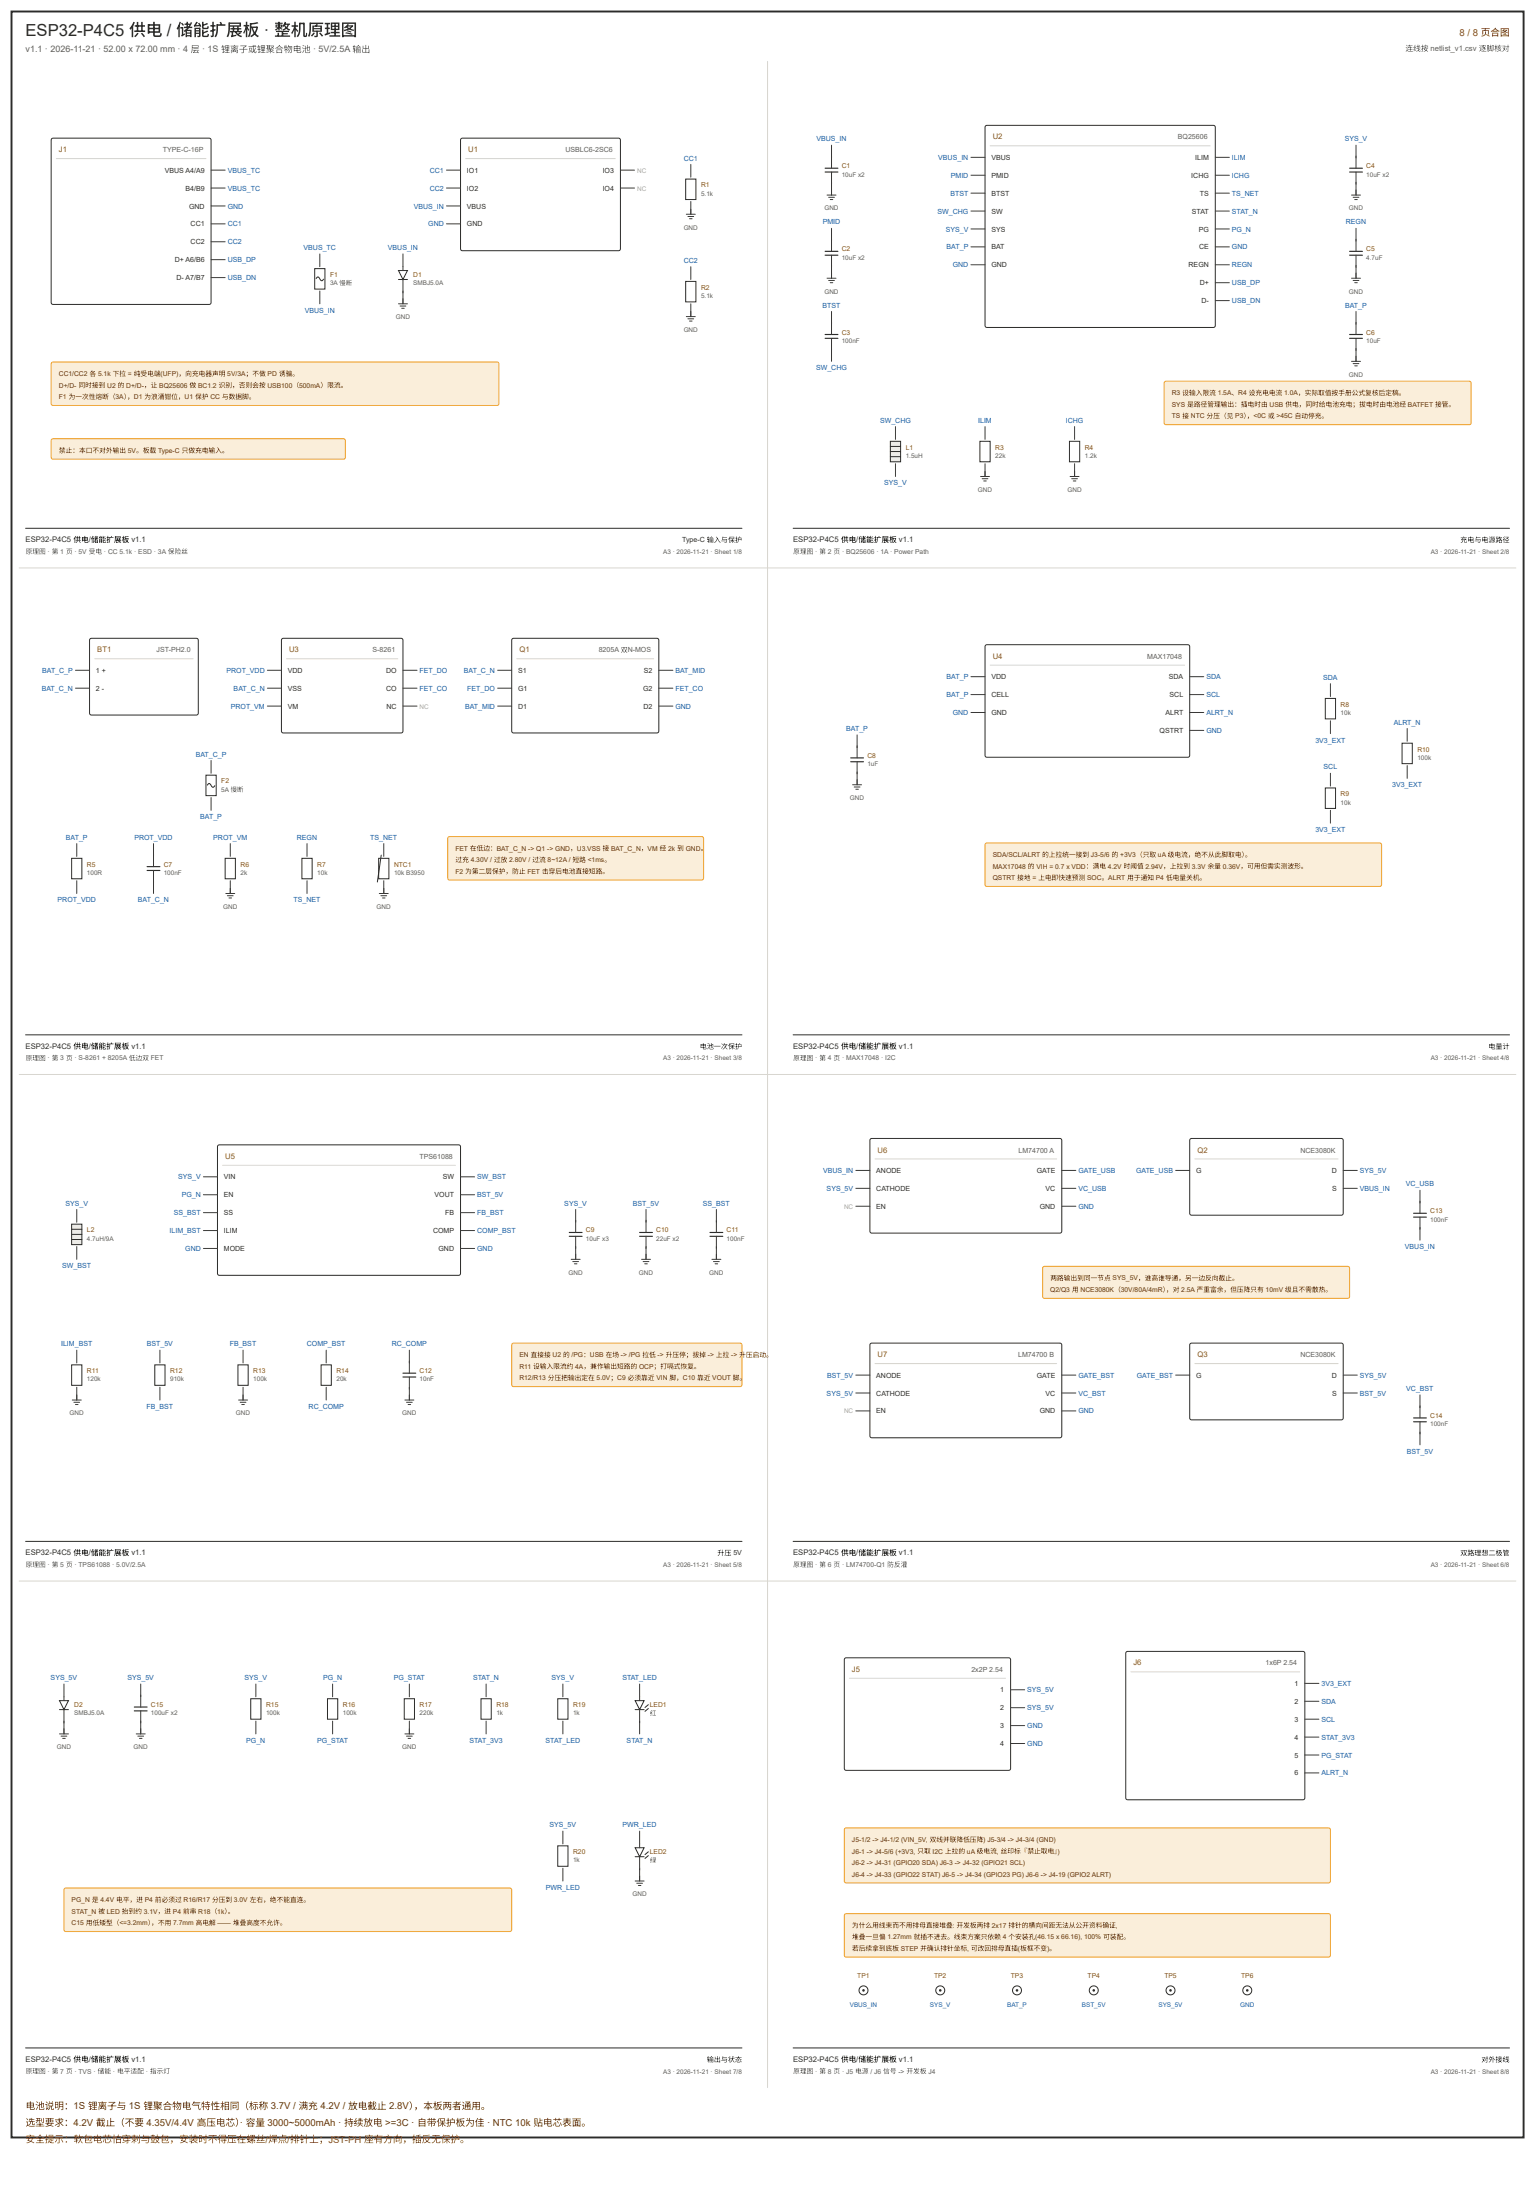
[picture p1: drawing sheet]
<svg xmlns="http://www.w3.org/2000/svg" width="600mm" height="860mm" viewBox="0 0 600 860" stroke-linecap="round" stroke-linejoin="round" font-family="sans-serif">
<path d="M4.5 4.5h591.1v831.1h-591.1z" fill="none" stroke="#2c2c2a" stroke-width=".75" stroke-linecap="butt"/>
<path d="M300 24v792.1M7.5 222h585.1M7.5 420.1h585.1M7.5 618.1h585.1" fill="none" stroke="#d8d6ce" stroke-width=".39"/>
<path d="M20.2 54.2l.6-.2h61l.5 .2 .2 .6v63.5l-.2 .5-.5 .2h-61l-.6-.2-.2-.5v-63.5z" fill="#fff"/>
<path d="M20.2 54.2l.6-.2h61l.5 .2 .2 .6v63.5l-.2 .5-.5 .2h-61l-.6-.2-.2-.5v-63.5z" fill="none" stroke="#2c2c2a" stroke-width=".39"/>
<path d="M22 62h58.5" fill="none" stroke="#d8d6ce" stroke-width=".39"/>
<path d="M82.5 66.5h5.5M82.5 73.5h5.5M82.5 80.5h5.5M82.5 87.5h5.5M82.5 94.5h5.5M125 99.3v5M82.5 101.5h5.5M82.5 108.5h5.5M125 113.8v5" fill="none" stroke="#3a3a3a" stroke-width=".39"/>
<path d="M123 105h4v8h-4z" fill="#fff"/>
<path d="M123 105h4v8h-4zM123.5 109l.6-.7 .6 .2 .9 1.2 .9-.7" fill="none" stroke="#2c2c2a" stroke-width=".39"/>
<path d="M157.5 99.3v5M157.5 113.8v5" fill="none" stroke="#3a3a3a" stroke-width=".39"/>
<path d="M155.8 105.8h3.5l-1.8 3.5z" fill="#fff"/>
<path d="M155.8 105.8h3.5l-1.8 3.5z" fill="none" stroke="#2c2c2a" stroke-width=".39"/>
<path d="M155.8 109.3h3.5" fill="none" stroke="#2c2c2a" stroke-width=".4"/>
<path d="M155.8 118.8h3.5M156.4 119.6h2.2M157.5 104.3v1.5M157.5 109.3v5.2M157.5 116.8v2M157 120.5h1" fill="none" stroke="#3a3a3a" stroke-width=".39"/>
<path d="M180.2 54.2l.6-.2 61.4 .1 .3 .7-.1 42.9-.6 .3-61.4-.1-.4-.6v-42.5z" fill="#fff"/>
<path d="M180.2 54.2l.6-.2 61.4 .1 .3 .7-.1 42.9-.6 .3-61.4-.1-.4-.6v-42.5z" fill="none" stroke="#2c2c2a" stroke-width=".39"/>
<path d="M182 62h58.5" fill="none" stroke="#d8d6ce" stroke-width=".39"/>
<path d="M174.5 66.5h5.5M174.5 73.5h5.5M242.5 66.5h5.5M242.5 73.5h5.5M270 64.3v5M270 78.8v5M174.5 80.5h5.5M174.5 87.5h5.5" fill="none" stroke="#3a3a3a" stroke-width=".39"/>
<path d="M268 70h4v8h-4z" fill="#fff"/>
<path d="M268 70h4v8h-4z" fill="none" stroke="#2c2c2a" stroke-width=".39"/>
<path d="M268.3 83.8h3.5M268.9 84.6h2.3M269.5 85.5h1M270 81.8v2M270 104.3v5M270 118.8v5" fill="none" stroke="#3a3a3a" stroke-width=".39"/>
<path d="M268 110h4v8h-4z" fill="#fff"/>
<path d="M268 110h4v8h-4z" fill="none" stroke="#2c2c2a" stroke-width=".39"/>
<path d="M268.3 123.8h3.5M268.9 124.6h2.3M269.5 125.5h1M270 121.8v2" fill="none" stroke="#3a3a3a" stroke-width=".39"/>
<path d="M20.2 141.7l.6-.2h173.5l.5 .2 .2 .6v15.5l-.2 .5-.5 .2h-173.5l-.6-.2-.2-.5v-15.5z" fill="#faeeda"/>
<path d="M20.2 141.7l.6-.2h173.5l.5 .2 .2 .6v15.5l-.2 .5-.5 .2h-173.5l-.6-.2-.2-.5v-15.5z" fill="none" stroke="#ef9f27" stroke-width=".39"/>
<path d="M20.2 171.7l.6-.2h113.5l.7 .6v6.7l-.2 .5-.5 .2h-113.5l-.6-.2-.2-.5v-6.5z" fill="#faeeda"/>
<path d="M20.2 171.7l.6-.2h113.5l.7 .6v6.7l-.2 .5-.5 .2h-113.5l-.6-.2-.2-.5v-6.5z" fill="none" stroke="#ef9f27" stroke-width=".39"/>
<path d="M10 206.5h280" fill="none" stroke="#2c2c2a" stroke-width=".39"/>
<path d="M385.3 49.2l.5-.2h88.5l.5 .2 .3 .6v77.5l-.3 .5-.5 .2h-88.5l-.5-.2-.3-.5v-77.5z" fill="#fff"/>
<path d="M385.3 49.2l.5-.2h88.5l.5 .2 .3 .6v77.5l-.3 .5-.5 .2h-88.5l-.5-.2-.3-.5v-77.5z" fill="none" stroke="#2c2c2a" stroke-width=".39"/>
<path d="M387 57h86.1" fill="none" stroke="#d8d6ce" stroke-width=".39"/>
<g fill="none" stroke="#3a3a3a" stroke-width=".39">
<path d="M325 56.8v9M530.1 56.8v9M323.3 76.3h3.5M323.9 77.1h2.3M324.5 78h1M325 67.3v9M379.5 61.5h5.5M379.5 68.5h5.5M379.5 75.5h5.5M475.1 61.5h5.5M475.1 68.5h5.5M475.1 75.5h5.5"/>
<path d="M528.3 76.3h3.5M528.9 77.1h2.3M529.6 78h1M530.1 67.3v9M325 89.3v9M325 99.8v9M379.5 82.5h5.5M379.5 89.5h5.5M379.5 96.5h5.5M475.1 82.5h5.5M475.1 89.5h5.5M475.1 96.5h5.5"/>
<path d="M530.1 89.3v9M530.1 99.8v9M323.3 108.8h3.5M323.9 109.6h2.3M324.5 110.5h1M379.5 103.5h5.5M475.1 103.5h5.5M475.1 110.5h5.5M475.1 117.5h5.5M528.3 108.8h3.5M528.9 109.6h2.3M529.6 110.5h1"/>
<path d="M325 121.8v9M325 132.3v9M530.1 121.8v9M530.1 132.3v9M528.3 141.3h3.5M528.9 142.1h2.3M529.6 143h1M350 166.8v5M350 181.3v5"/>
</g>
<path d="M322.5 65.8h5M322.5 67.3h5M527.6 65.8h5M527.6 67.3h5M322.5 98.3h5M322.5 99.8h5M527.6 98.3h5M527.6 99.8h5M322.5 130.8h5M322.5 132.3h5M527.6 130.8h5M527.6 132.3h5" fill="none" stroke="#2c2c2a" stroke-width=".45"/>
<path d="M348 172.5h4v8h-4z" fill="#f1efe8"/>
<path d="M348 172.5h4v8h-4zM348 174.5h4M348 176.5h4M348 178.5h4" fill="none" stroke="#2c2c2a" stroke-width=".39"/>
<path d="M385 166.8v5M385 181.3v5" fill="none" stroke="#3a3a3a" stroke-width=".39"/>
<path d="M383 172.5h4v8h-4z" fill="#fff"/>
<path d="M383 172.5h4v8h-4z" fill="none" stroke="#2c2c2a" stroke-width=".39"/>
<path d="M420.1 166.8v5M383.3 186.3h3.5M383.9 187.1h2.3M384.5 188h1M385 184.3v2M420.1 181.3v5" fill="none" stroke="#3a3a3a" stroke-width=".39"/>
<path d="M418.1 172.5h4v8h-4z" fill="#fff"/>
<path d="M418.1 172.5h4v8h-4z" fill="none" stroke="#2c2c2a" stroke-width=".39"/>
<path d="M418.3 186.3h3.5M418.9 187.1h2.3M419.6 188h1M420.1 184.3v2" fill="none" stroke="#3a3a3a" stroke-width=".39"/>
<path d="M455.3 149.2l.5-.2h118.7l.6 .8v15.6l-.8 .6h-118.6l-.6-.7v-15.5z" fill="#faeeda"/>
<path d="M455.3 149.2l.5-.2h118.7l.6 .8v15.6l-.8 .6h-118.6l-.6-.7v-15.5z" fill="none" stroke="#ef9f27" stroke-width=".39"/>
<path d="M310 206.5h280.1" fill="none" stroke="#2c2c2a" stroke-width=".39"/>
<path d="M35.2 249.8l.6-.3 41.4 .2 .3 .6-.1 28.9-.6 .3-41.5-.1-.3-.6v-28.5z" fill="#fff"/>
<path d="M35.2 249.8l.6-.3 41.4 .2 .3 .6-.1 28.9-.6 .3-41.5-.1-.3-.6v-28.5z" fill="none" stroke="#2c2c2a" stroke-width=".39"/>
<path d="M37 257.5h38.5" fill="none" stroke="#d8d6ce" stroke-width=".39"/>
<path d="M29.5 262h5.5M29.5 269h5.5M82.5 297.3v5M82.5 311.8v5" fill="none" stroke="#3a3a3a" stroke-width=".39"/>
<path d="M80.5 303h4v8h-4z" fill="#fff"/>
<path d="M80.5 303h4v8h-4zM81 307l.9-.7 .9 1.2 .6 .3 .6-.8" fill="none" stroke="#2c2c2a" stroke-width=".39"/>
<path d="M110.2 249.8l.6-.3 46.4 .2 .3 .6-.1 35.9-.6 .3-46.5-.1-.3-.6v-35.5z" fill="#fff"/>
<path d="M110.2 249.8l.6-.3 46.4 .2 .3 .6-.1 35.9-.6 .3-46.5-.1-.3-.6v-35.5z" fill="none" stroke="#2c2c2a" stroke-width=".39"/>
<path d="M112 257.5h43.5" fill="none" stroke="#d8d6ce" stroke-width=".39"/>
<path d="M104.5 262h5.5M104.5 269h5.5M104.5 276h5.5M157.5 262h5.5M157.5 269h5.5M157.5 276h5.5" fill="none" stroke="#3a3a3a" stroke-width=".39"/>
<path d="M200.2 249.8l.6-.3 56.4 .2 .3 .6-.1 35.9-.6 .3-56.4-.1-.4-.6v-35.5z" fill="#fff"/>
<path d="M200.2 249.8l.6-.3 56.4 .2 .3 .6-.1 35.9-.6 .3-56.4-.1-.4-.6v-35.5z" fill="none" stroke="#2c2c2a" stroke-width=".39"/>
<path d="M202 257.5h53.5" fill="none" stroke="#d8d6ce" stroke-width=".39"/>
<path d="M194.5 262h5.5M194.5 269h5.5M194.5 276h5.5M257.5 262h5.5M257.5 269h5.5M257.5 276h5.5M30 329.8v5M30 344.3v5" fill="none" stroke="#3a3a3a" stroke-width=".39"/>
<path d="M28 335.5h4v8h-4z" fill="#fff"/>
<path d="M28 335.5h4v8h-4z" fill="none" stroke="#2c2c2a" stroke-width=".39"/>
<path d="M60 329.8v9M90 329.8v5M60 340.3v9M90 344.3v5" fill="none" stroke="#3a3a3a" stroke-width=".39"/>
<path d="M57.5 338.8h5M57.5 340.3h5" fill="none" stroke="#2c2c2a" stroke-width=".45"/>
<path d="M88 335.5h4v8h-4z" fill="#fff"/>
<path d="M88 335.5h4v8h-4z" fill="none" stroke="#2c2c2a" stroke-width=".39"/>
<path d="M120 329.8v5M88.3 349.3h3.5M88.9 350.2h2.2M89.5 351h1M90 347.3v2M120 344.3v5" fill="none" stroke="#3a3a3a" stroke-width=".39"/>
<path d="M118 335.5h4v8h-4z" fill="#fff"/>
<path d="M118 335.5h4v8h-4z" fill="none" stroke="#2c2c2a" stroke-width=".39"/>
<path d="M150 329.8v5M150 344.3v5" fill="none" stroke="#3a3a3a" stroke-width=".39"/>
<path d="M148 335.5h4v8h-4z" fill="#fff"/>
<path d="M148 335.5h4v8h-4zM149 334.3l-1.5 10.5" fill="none" stroke="#2c2c2a" stroke-width=".39"/>
<path d="M148.3 349.3h3.5M148.9 350.2h2.2M149.5 351h1M150 347.3v2" fill="none" stroke="#3a3a3a" stroke-width=".39"/>
<path d="M175.2 327.3l.6-.3 98.6 .1 .6 .7v15.6l-.7 .6h-98.7l-.6-.7v-15.5z" fill="#faeeda"/>
<path d="M175.2 327.3l.6-.3 98.6 .1 .6 .7v15.6l-.7 .6h-98.7l-.6-.7v-15.5z" fill="none" stroke="#ef9f27" stroke-width=".39"/>
<path d="M10 404.6h280" fill="none" stroke="#2c2c2a" stroke-width=".39"/>
<path d="M385.3 252.3l.5-.3 78.9 .2 .4 .6-.2 42.9-.6 .3-78.9-.1-.4-.6v-42.5z" fill="#fff"/>
<path d="M385.3 252.3l.5-.3 78.9 .2 .4 .6-.2 42.9-.6 .3-78.9-.1-.4-.6v-42.5z" fill="none" stroke="#2c2c2a" stroke-width=".39"/>
<path d="M387 260h76.1" fill="none" stroke="#d8d6ce" stroke-width=".39"/>
<g fill="none" stroke="#3a3a3a" stroke-width=".39">
<path d="M379.5 264.5h5.5M379.5 271.5h5.5M379.5 278.5h5.5M465.1 264.5h5.5M465.1 271.5h5.5M465.1 278.5h5.5M520.1 267.3v5M335 287.3v9M335 297.8v9M465.1 285.5h5.5M520.1 281.8v5M333.3 306.8h3.5"/>
<path d="M333.9 307.7h2.3M334.5 308.5h1"/>
</g>
<path d="M332.5 296.3h5M332.5 297.8h5" fill="none" stroke="#2c2c2a" stroke-width=".45"/>
<path d="M518.1 273h4v8h-4z" fill="#fff"/>
<path d="M518.1 273h4v8h-4z" fill="none" stroke="#2c2c2a" stroke-width=".39"/>
<path d="M520.1 302.3v5M520.1 316.8v5" fill="none" stroke="#3a3a3a" stroke-width=".39"/>
<path d="M518.1 308h4v8h-4z" fill="#fff"/>
<path d="M518.1 308h4v8h-4z" fill="none" stroke="#2c2c2a" stroke-width=".39"/>
<path d="M550.1 284.8v5M550.1 299.3v5" fill="none" stroke="#3a3a3a" stroke-width=".39"/>
<path d="M548.1 290.5h4v8h-4z" fill="#fff"/>
<path d="M548.1 290.5h4v8h-4z" fill="none" stroke="#2c2c2a" stroke-width=".39"/>
<path d="M385.3 329.8l.5-.3 153.7 .1 .6 .7v15.6l-.8 .6h-153.6l-.7-.7v-15.5z" fill="#faeeda"/>
<path d="M385.3 329.8l.5-.3 153.7 .1 .6 .7v15.6l-.8 .6h-153.6l-.7-.7v-15.5z" fill="none" stroke="#ef9f27" stroke-width=".39"/>
<path d="M310 404.6h280.1" fill="none" stroke="#2c2c2a" stroke-width=".39"/>
<path d="M85.2 447.8l.6-.2h93.8l.4 .7v49.8l-.7 .5-93.8-.1-.5-.7v-49.5z" fill="#fff"/>
<path d="M85.2 447.8l.6-.2h93.8l.4 .7v49.8l-.7 .5-93.8-.1-.5-.7v-49.5z" fill="none" stroke="#2c2c2a" stroke-width=".39"/>
<path d="M87 455.6h91" fill="none" stroke="#d8d6ce" stroke-width=".39"/>
<path d="M30 472.8v5M79.5 460.1h5.5M79.5 467.1h5.5M79.5 474.1h5.5M180 460.1h5.5M180 467.1h5.5M180 474.1h5.5M30 487.3v5M79.5 481.1h5.5M79.5 488.1h5.5M180 481.1h5.5M180 488.1h5.5" fill="none" stroke="#3a3a3a" stroke-width=".39"/>
<path d="M28 478.6h4v8h-4z" fill="#f1efe8"/>
<path d="M28 478.6h4v8h-4zM28 480.6h4M28 482.6h4M28 484.6h4" fill="none" stroke="#2c2c2a" stroke-width=".39"/>
<g fill="none" stroke="#3a3a3a" stroke-width=".39">
<path d="M225 472.8v9M252.5 472.8v9M280 472.8v9M223.3 492.3h3.5M223.9 493.2h2.3M224.5 494.1h1M225 483.3v9M250.8 492.3h3.5M251.4 493.2h2.3M252 494.1h1M252.5 483.3v9M278.3 492.3h3.5"/>
<path d="M278.9 493.2h2.3M279.5 494.1h1M280 483.3v9M30 527.8v5M30 542.3v5"/>
</g>
<path d="M222.5 481.8h5M222.5 483.3h5M250 481.8h5M250 483.3h5M277.5 481.8h5M277.5 483.3h5" fill="none" stroke="#2c2c2a" stroke-width=".45"/>
<path d="M28 533.6h4v8h-4z" fill="#fff"/>
<path d="M28 533.6h4v8h-4z" fill="none" stroke="#2c2c2a" stroke-width=".39"/>
<path d="M62.5 527.8v5M28.3 547.3h3.5M28.9 548.2h2.2M29.5 549.1h1M30 545.3v2M62.5 542.3v5" fill="none" stroke="#3a3a3a" stroke-width=".39"/>
<path d="M60.5 533.6h4v8h-4z" fill="#fff"/>
<path d="M60.5 533.6h4v8h-4z" fill="none" stroke="#2c2c2a" stroke-width=".39"/>
<path d="M95 527.8v5M95 542.3v5" fill="none" stroke="#3a3a3a" stroke-width=".39"/>
<path d="M93 533.6h4v8h-4z" fill="#fff"/>
<path d="M93 533.6h4v8h-4z" fill="none" stroke="#2c2c2a" stroke-width=".39"/>
<path d="M127.5 527.8v5M93.3 547.3h3.5M93.9 548.2h2.2M94.5 549.1h1M95 545.3v2M127.5 542.3v5" fill="none" stroke="#3a3a3a" stroke-width=".39"/>
<path d="M125.5 533.6h4v8h-4z" fill="#fff"/>
<path d="M125.5 533.6h4v8h-4z" fill="none" stroke="#2c2c2a" stroke-width=".39"/>
<path d="M160 527.8v9M160 538.3v9M158.3 547.3h3.5M158.9 548.2h2.2M159.5 549.1h1" fill="none" stroke="#3a3a3a" stroke-width=".39"/>
<path d="M157.5 536.8h5M157.5 538.3h5" fill="none" stroke="#2c2c2a" stroke-width=".45"/>
<path d="M200.2 525.3l.6-.2h88.6l.6 .7v15.7l-.7 .6h-88.7l-.6-.8v-15.5z" fill="#faeeda"/>
<path d="M200.2 525.3l.6-.2h88.6l.6 .7v15.7l-.7 .6h-88.7l-.6-.8v-15.5z" fill="none" stroke="#ef9f27" stroke-width=".39"/>
<path d="M10 602.6h280" fill="none" stroke="#2c2c2a" stroke-width=".39"/>
<path d="M340.3 445.3l.5-.2h73.8l.5 .7-.1 35.8-.7 .5-73.8-.1-.5-.7v-35.5z" fill="#fff"/>
<path d="M340.3 445.3l.5-.2h73.8l.5 .7-.1 35.8-.7 .5-73.8-.1-.5-.7v-35.5z" fill="none" stroke="#2c2c2a" stroke-width=".39"/>
<path d="M342 453.1h71.1" fill="none" stroke="#d8d6ce" stroke-width=".39"/>
<path d="M334.5 457.6h5.5M415.1 457.6h5.5M334.5 464.6h5.5M334.5 471.6h5.5M415.1 464.6h5.5M415.1 471.6h5.5" fill="none" stroke="#3a3a3a" stroke-width=".39"/>
<path d="M465.3 445.3l.5-.2h58.8l.5 .7-.1 28.8-.7 .5-58.8-.1-.4-.7v-28.5z" fill="#fff"/>
<path d="M465.3 445.3l.5-.2h58.8l.5 .7-.1 28.8-.7 .5-58.8-.1-.4-.7v-28.5z" fill="none" stroke="#2c2c2a" stroke-width=".39"/>
<path d="M467.1 453.1h56" fill="none" stroke="#d8d6ce" stroke-width=".39"/>
<path d="M459.6 457.6h5.5M525.1 457.6h5.5M525.1 464.6h5.5M555.1 465.3v9M555.1 475.8v9" fill="none" stroke="#3a3a3a" stroke-width=".39"/>
<path d="M552.6 474.3h5M552.6 475.8h5" fill="none" stroke="#2c2c2a" stroke-width=".45"/>
<path d="M340.3 525.3l.5-.2h73.8l.5 .7-.1 35.8-.7 .5-73.8-.1-.5-.7v-35.5z" fill="#fff"/>
<path d="M340.3 525.3l.5-.2h73.8l.5 .7-.1 35.8-.7 .5-73.8-.1-.5-.7v-35.5z" fill="none" stroke="#2c2c2a" stroke-width=".39"/>
<path d="M342 533.1h71.1" fill="none" stroke="#d8d6ce" stroke-width=".39"/>
<path d="M334.5 537.6h5.5M415.1 537.6h5.5M334.5 544.6h5.5M334.5 551.6h5.5M415.1 544.6h5.5M415.1 551.6h5.5" fill="none" stroke="#3a3a3a" stroke-width=".39"/>
<path d="M465.3 525.3l.5-.2h58.8l.5 .7-.1 28.8-.7 .5-58.8-.1-.4-.7v-28.5z" fill="#fff"/>
<path d="M465.3 525.3l.5-.2h58.8l.5 .7-.1 28.8-.7 .5-58.8-.1-.4-.7v-28.5z" fill="none" stroke="#2c2c2a" stroke-width=".39"/>
<path d="M467.1 533.1h56" fill="none" stroke="#d8d6ce" stroke-width=".39"/>
<path d="M459.6 537.6h5.5M525.1 537.6h5.5M525.1 544.6h5.5M555.1 545.3v9M555.1 555.8v9" fill="none" stroke="#3a3a3a" stroke-width=".39"/>
<path d="M552.6 554.3h5M552.6 555.8h5" fill="none" stroke="#2c2c2a" stroke-width=".45"/>
<path d="M407.8 495.3l.5-.2h118.5l.5 .2 .3 .5v11l-.3 .5-.5 .3h-118.5l-.5-.3-.2-.5v-11z" fill="#faeeda"/>
<path d="M407.8 495.3l.5-.2h118.5l.5 .2 .3 .5v11l-.3 .5-.5 .3h-118.5l-.5-.3-.2-.5v-11z" fill="none" stroke="#ef9f27" stroke-width=".39"/>
<path d="M310 602.6h280.1" fill="none" stroke="#2c2c2a" stroke-width=".39"/>
<path d="M25 658.3v5M25 672.8v5" fill="none" stroke="#3a3a3a" stroke-width=".39"/>
<path d="M23.3 664.8h3.5l-1.8 3.5z" fill="#fff"/>
<path d="M23.3 664.8h3.5l-1.8 3.5z" fill="none" stroke="#2c2c2a" stroke-width=".39"/>
<path d="M23.3 668.3h3.5" fill="none" stroke="#2c2c2a" stroke-width=".4"/>
<g fill="none" stroke="#3a3a3a" stroke-width=".39">
<path d="M55 658.3v9M100 658.3v5M23.3 677.8h3.5M23.9 678.7h2.2M24.5 679.6h1M25 663.3v1.5M25 668.3v5.3M25 675.8v2M53.3 677.8h3.5M53.9 678.7h2.2M54.5 679.6h1M55 668.8v9"/>
<path d="M100 672.8v5"/>
</g>
<path d="M52.5 667.3h5M52.5 668.8h5" fill="none" stroke="#2c2c2a" stroke-width=".45"/>
<path d="M98 664.1h4v8h-4z" fill="#fff"/>
<path d="M98 664.1h4v8h-4z" fill="none" stroke="#2c2c2a" stroke-width=".39"/>
<path d="M130 658.3v5M130 672.8v5" fill="none" stroke="#3a3a3a" stroke-width=".39"/>
<path d="M128 664.1h4v8h-4z" fill="#fff"/>
<path d="M128 664.1h4v8h-4z" fill="none" stroke="#2c2c2a" stroke-width=".39"/>
<path d="M160 658.3v5M160 672.8v5" fill="none" stroke="#3a3a3a" stroke-width=".39"/>
<path d="M158 664.1h4v8h-4z" fill="#fff"/>
<path d="M158 664.1h4v8h-4z" fill="none" stroke="#2c2c2a" stroke-width=".39"/>
<path d="M190 658.3v5M158.3 677.8h3.5M158.9 678.7h2.2M159.5 679.6h1M160 675.8v2M190 672.8v5" fill="none" stroke="#3a3a3a" stroke-width=".39"/>
<path d="M188 664.1h4v8h-4z" fill="#fff"/>
<path d="M188 664.1h4v8h-4z" fill="none" stroke="#2c2c2a" stroke-width=".39"/>
<path d="M220 658.3v5M220 672.8v5" fill="none" stroke="#3a3a3a" stroke-width=".39"/>
<path d="M218 664.1h4v8h-4z" fill="#fff"/>
<path d="M218 664.1h4v8h-4z" fill="none" stroke="#2c2c2a" stroke-width=".39"/>
<path d="M250 658.3v5M250 672.8v5" fill="none" stroke="#3a3a3a" stroke-width=".39"/>
<path d="M248.3 664.8h3.5l-1.8 3.5z" fill="#fff"/>
<path d="M248.3 664.8h3.5l-1.8 3.5zM253.5 666.3l-1.5 1.3M253.5 667.8l-1.5 1.3" fill="none" stroke="#2c2c2a" stroke-width=".39"/>
<path d="M248.3 668.3h3.5" fill="none" stroke="#2c2c2a" stroke-width=".4"/>
<path d="M250 663.3v1.5M250 668.3v5.3M220 715.8v5M220 730.3v5" fill="none" stroke="#3a3a3a" stroke-width=".39"/>
<path d="M218 721.6h4v8h-4z" fill="#fff"/>
<path d="M218 721.6h4v8h-4z" fill="none" stroke="#2c2c2a" stroke-width=".39"/>
<path d="M250 715.8v5M250 730.3v5" fill="none" stroke="#3a3a3a" stroke-width=".39"/>
<path d="M248.3 722.3h3.5l-1.8 3.5z" fill="#fff"/>
<path d="M248.3 722.3h3.5l-1.8 3.5zM253.5 723.8l-1.5 1.3M253.5 725.3l-1.5 1.3" fill="none" stroke="#2c2c2a" stroke-width=".39"/>
<path d="M248.3 725.8h3.5" fill="none" stroke="#2c2c2a" stroke-width=".4"/>
<path d="M248.3 735.3h3.5M248.9 736.2h2.3M249.5 737.1h1M250 720.8v1.5M250 725.8v5.3M250 733.3v2" fill="none" stroke="#3a3a3a" stroke-width=".39"/>
<path d="M25.2 738.3l.6-.2h173.5l.5 .2 .2 .5v15.5l-.2 .6-.5 .2h-173.5l-.6-.2-.2-.6v-15.5z" fill="#faeeda"/>
<path d="M25.2 738.3l.6-.2h173.5l.5 .2 .2 .5v15.5l-.2 .6-.5 .2h-173.5l-.6-.2-.2-.6v-15.5z" fill="none" stroke="#ef9f27" stroke-width=".39"/>
<path d="M10 800.6h280" fill="none" stroke="#2c2c2a" stroke-width=".39"/>
<path d="M330.3 648.3l.5-.2 63.9 .1 .3 .6-.1 43-.6 .3-63.9-.1-.4-.7v-42.5z" fill="#fff"/>
<path d="M330.3 648.3l.5-.2 63.9 .1 .3 .6-.1 43-.6 .3-63.9-.1-.4-.7v-42.5z" fill="none" stroke="#2c2c2a" stroke-width=".39"/>
<path d="M332 656.1h61" fill="none" stroke="#d8d6ce" stroke-width=".39"/>
<path d="M395 660.6h5.6M395 667.6h5.6M395 674.6h5.6M395 681.6h5.6" fill="none" stroke="#3a3a3a" stroke-width=".39"/>
<path d="M440.3 645.8l.5-.2h68.5l.5 .2 .3 .5v56.5l-.3 .6-.5 .2h-68.5l-.5-.2-.2-.6v-56.5z" fill="#fff"/>
<path d="M440.3 645.8l.5-.2h68.5l.5 .2 .3 .5v56.5l-.3 .6-.5 .2h-68.5l-.5-.2-.2-.6v-56.5z" fill="none" stroke="#2c2c2a" stroke-width=".39"/>
<path d="M442.1 653.6h66" fill="none" stroke="#d8d6ce" stroke-width=".39"/>
<path d="M510.1 658.1h5.5M510.1 665.1h5.5M510.1 672.1h5.5M510.1 679.1h5.5M510.1 686.1h5.5M510.1 693.1h5.5" fill="none" stroke="#3a3a3a" stroke-width=".39"/>
<path d="M330.3 714.8l.5-.2h188.7l.6 .7v20.2l-.8 .6h-188.7l-.6-.8v-20z" fill="#faeeda"/>
<path d="M330.3 714.8l.5-.2h188.7l.6 .7v20.2l-.8 .6h-188.7l-.6-.8v-20z" fill="none" stroke="#ef9f27" stroke-width=".39"/>
<path d="M330.3 748.3l.5-.2h188.5l.5 .2 .3 .5v15.5l-.3 .6-.5 .2h-188.5l-.5-.2-.3-.6v-15.5z" fill="#faeeda"/>
<path d="M330.3 748.3l.5-.2h188.5l.5 .2 .3 .5v15.5l-.3 .6-.5 .2h-188.5l-.5-.2-.3-.6v-15.5z" fill="none" stroke="#ef9f27" stroke-width=".39"/>
<circle cx="337.5" cy="778.1" r="1.75" fill="none" stroke="#2c2c2a" stroke-width=".39"/>
<circle cx="337.5" cy="778.1" r=".5" fill="#2c2c2a"/>
<circle cx="367.5" cy="778.1" r="1.75" fill="none" stroke="#2c2c2a" stroke-width=".39"/>
<circle cx="367.5" cy="778.1" r=".5" fill="#2c2c2a"/>
<circle cx="397.5" cy="778.1" r="1.75" fill="none" stroke="#2c2c2a" stroke-width=".39"/>
<circle cx="397.5" cy="778.1" r=".5" fill="#2c2c2a"/>
<circle cx="427.6" cy="778.1" r="1.75" fill="none" stroke="#2c2c2a" stroke-width=".39"/>
<circle cx="427.6" cy="778.1" r=".5" fill="#2c2c2a"/>
<circle cx="457.6" cy="778.1" r="1.75" fill="none" stroke="#2c2c2a" stroke-width=".39"/>
<circle cx="457.6" cy="778.1" r=".5" fill="#2c2c2a"/>
<circle cx="487.6" cy="778.1" r="1.75" fill="none" stroke="#2c2c2a" stroke-width=".39"/>
<circle cx="487.6" cy="778.1" r=".5" fill="#2c2c2a"/>
<path d="M310 800.6h280.1" fill="none" stroke="#2c2c2a" stroke-width=".39"/>
<text font-size="6.5" fill="#2c2c2a" x="10" y="14">ESP32-P4C5 供电 / 储能扩展板 · 整机原理图</text>
<text font-size="3.8" fill="#993c1d" x="570.5" y="14">8 / 8 页合图</text>
<g font-size="3.8" fill="#633806">
<text x="10" y="824.6">电池说明：1S 锂离子与 1S 锂聚合物电气特性相同（标称 3.7V / 满充 4.2V / 放电截止 2.8V）</text>
<text x="161.7" y="824.6">，本板两者通用。</text>
<text x="10" y="831.1">选型要求：4.2V 截止（不要 4.35V/4.4V 高压电芯）容量 3000~5000mAh · 持续放电 &gt;=3C · 自 带保护板为佳 · NTC 10k 贴电芯表面。</text>
<text x="93.8" y="831.1">·</text>
</g>
<text font-size="3.8" fill="#a32d2d" x="10" y="837.6">安全提示：软包电芯怕穿刺与鼓包，安装时不得压在螺丝/焊点/排针上；JST-PH 座有方向，插反无保护。</text>
<text font-size="3.5" fill="#5f5e5a" x="10" y="20.5">v1.1 · 2026-11-21 · 52.00 x 72.00 mm · 4 层 · 1S 锂离子或锂聚合物电池 · 5V/2.5A 输出</text>
<text font-size="3" fill="#5f5e5a" x="549.4" y="20">连线按 netlist_v1.csv 逐脚核对</text>
<g font-size="3" fill="#993c1d">
<text x="23" y="59.5">J1</text>
<text x="183" y="59.5">U1</text>
<text x="388" y="54.5">U2</text>
<text x="38" y="255">BT1</text>
<text x="113" y="255">U3</text>
<text x="203" y="255">Q1</text>
<text x="388" y="257.5">U4</text>
<text x="88" y="453.1">U5</text>
<text x="343" y="450.6">U6</text>
<text x="468.1" y="450.6">Q2</text>
<text x="343" y="530.6">U7</text>
<text x="468.1" y="530.6">Q3</text>
<text x="333" y="653.6">J5</text>
<text x="443.1" y="651.1">J6</text>
</g>
<g font-size="3" fill="#2c2c2a">
<text x="10" y="212">ESP32-P4C5 供电/储能扩展板 v1.1</text>
<text x="310" y="212">ESP32-P4C5 供电/储能扩展板 v1.1</text>
<text x="10" y="410.1">ESP32-P4C5 供电/储能扩展板 v1.1</text>
<text x="310" y="410.1">ESP32-P4C5 供电/储能扩展板 v1.1</text>
<text x="10" y="608.1">ESP32-P4C5 供电/储能扩展板 v1.1</text>
<text x="310" y="608.1">ESP32-P4C5 供电/储能扩展板 v1.1</text>
<text x="10" y="806.1">ESP32-P4C5 供电/储能扩展板 v1.1</text>
<text x="310" y="806.1">ESP32-P4C5 供电/储能扩展板 v1.1</text>
</g>
<g font-size="2.8" fill="#5f5e5a">
<text x="63.6" y="59.5">TYPE-C-16P</text>
<text x="221" y="59.5">USBLC6-2SC6</text>
<text x="460.4" y="54.5">BQ25606</text>
<text x="61.2" y="255">JST-PH2.0</text>
<text x="145.6" y="255">S-8261</text>
<text x="234" y="255">8205A 双N-MOS</text>
<text x="448.4" y="257.5">MAX17048</text>
<text x="164" y="453.1">TPS61088</text>
<text x="398.1" y="450.6">LM74700 A</text>
<text x="508.3" y="450.6">NCE3080K</text>
<text x="398" y="530.6">LM74700 B</text>
<text x="508.3" y="530.6">NCE3080K</text>
<text x="379.7" y="653.6">2x2P 2.54</text>
<text x="494.7" y="651.1">1x6P 2.54</text>
</g>
<g font-size="2.8" fill="#185fa5">
<text x="319.2" y="55.3">VBUS_IN</text>
<text x="525.6" y="55.3">SYS_V</text>
<text x="267.3" y="62.8">CC1</text>
<text x="366.8" y="62.5">VBUS_IN</text>
<text x="481.6" y="62.5">ILIM</text>
<text x="89" y="67.5">VBUS_TC</text>
<text x="168" y="67.5">CC1</text>
<text x="371.7" y="69.5">PMID</text>
<text x="481.6" y="69.5">ICHG</text>
<text x="89" y="74.5">VBUS_TC</text>
<text x="168" y="74.5">CC2</text>
<text x="371.5" y="76.5">BTST</text>
<text x="481.6" y="76.5">TS_NET</text>
<text x="89" y="81.5">GND</text>
<text x="161.8" y="81.5">VBUS_IN</text>
<text x="366.5" y="83.5">SW_CHG</text>
<text x="481.6" y="83.5">STAT_N</text>
<text x="89" y="88.5">CC1</text>
<text x="167.4" y="88.5">GND</text>
<text x="321.6" y="87.8">PMID</text>
<text x="526.1" y="87.8">REGN</text>
<text x="89" y="95.5">CC2</text>
<text x="369.7" y="90.5">SYS_V</text>
<text x="481.6" y="90.5">PG_N</text>
<text x="118.7" y="97.8">VBUS_TC</text>
<text x="151.6" y="97.8">VBUS_IN</text>
<text x="370" y="97.5">BAT_P</text>
<text x="481.6" y="97.5">GND</text>
<text x="89" y="102.5">USB_DP</text>
<text x="267.3" y="102.8">CC2</text>
<text x="372.4" y="104.5">GND</text>
<text x="481.6" y="104.5">REGN</text>
<text x="89" y="109.5">USB_DN</text>
<text x="481.6" y="111.5">USB_DP</text>
<text x="481.6" y="118.5">USB_DN</text>
<text x="119.1" y="122.3">VBUS_IN</text>
<text x="321.5" y="120.3">BTST</text>
<text x="525.8" y="120.3">BAT_P</text>
<text x="319" y="144.8">SW_CHG</text>
<text x="344" y="165.3">SW_CHG</text>
<text x="382.4" y="165.3">ILIM</text>
<text x="416.6" y="165.3">ICHG</text>
<text x="345.6" y="189.8">SYS_V</text>
<text x="16.5" y="263">BAT_C_P</text>
<text x="88.5" y="263">PROT_VDD</text>
<text x="164" y="263">FET_DO</text>
<text x="181.3" y="263">BAT_C_N</text>
<text x="264" y="263">BAT_MID</text>
<text x="370" y="265.5">BAT_P</text>
<text x="471.6" y="265.5">SDA</text>
<text x="517.2" y="265.8">SDA</text>
<text x="16.3" y="270">BAT_C_N</text>
<text x="91.3" y="270">BAT_C_N</text>
<text x="164" y="270">FET_CO</text>
<text x="182.7" y="270">FET_DO</text>
<text x="264" y="270">FET_CO</text>
<text x="370" y="272.5">BAT_P</text>
<text x="471.6" y="272.5">SCL</text>
<text x="90.2" y="277">PROT_VM</text>
<text x="181.8" y="277">BAT_MID</text>
<text x="264" y="277">GND</text>
<text x="372.4" y="279.5">GND</text>
<text x="471.6" y="279.5">ALRT_N</text>
<text x="330.8" y="285.8">BAT_P</text>
<text x="471.6" y="286.5">GND</text>
<text x="544.8" y="283.3">ALRT_N</text>
<text x="514.2" y="290.3">3V3_EXT</text>
<text x="76.5" y="295.8">BAT_C_P</text>
<text x="517.4" y="300.8">SCL</text>
<text x="544.2" y="307.8">3V3_EXT</text>
<text x="78.3" y="320.3">BAT_P</text>
<text x="25.7" y="328.3">BAT_P</text>
<text x="52.5" y="328.3">PROT_VDD</text>
<text x="83.4" y="328.3">PROT_VM</text>
<text x="116" y="328.3">REGN</text>
<text x="144.7" y="328.3">TS_NET</text>
<text x="514.2" y="325.3">3V3_EXT</text>
<text x="22.5" y="352.8">PROT_VDD</text>
<text x="53.9" y="352.8">BAT_C_N</text>
<text x="114.7" y="352.8">TS_NET</text>
<text x="69.6" y="461.1">SYS_V</text>
<text x="186.5" y="461.1">SW_BST</text>
<text x="321.8" y="458.6">VBUS_IN</text>
<text x="421.6" y="458.6">GATE_USB</text>
<text x="444.1" y="458.6">GATE_USB</text>
<text x="531.6" y="458.6">SYS_5V</text>
<text x="323.1" y="465.6">SYS_5V</text>
<text x="421.6" y="465.6">VC_USB</text>
<text x="531.6" y="465.6">VBUS_IN</text>
<text x="549.6" y="463.8">VC_USB</text>
<text x="25.6" y="471.3">SYS_V</text>
<text x="71" y="468.1">PG_N</text>
<text x="186.5" y="468.1">BST_5V</text>
<text x="220.6" y="471.3">SYS_V</text>
<text x="247.4" y="471.3">BST_5V</text>
<text x="274.8" y="471.3">SS_BST</text>
<text x="421.6" y="472.6">GND</text>
<text x="68" y="475.1">SS_BST</text>
<text x="186.5" y="475.1">FB_BST</text>
<text x="66.3" y="482.1">ILIM_BST</text>
<text x="186.5" y="482.1">COMP_BST</text>
<text x="72.4" y="489.1">GND</text>
<text x="186.5" y="489.1">GND</text>
<text x="549.2" y="488.3">VBUS_IN</text>
<text x="24.3" y="495.8">SW_BST</text>
<text x="23.9" y="526.3">ILIM_BST</text>
<text x="57.4" y="526.3">BST_5V</text>
<text x="89.8" y="526.3">FB_BST</text>
<text x="119.9" y="526.3">COMP_BST</text>
<text x="153.1" y="526.3">RC_COMP</text>
<text x="323.3" y="538.6">BST_5V</text>
<text x="421.6" y="538.6">GATE_BST</text>
<text x="444.4" y="538.6">GATE_BST</text>
<text x="531.6" y="538.6">SYS_5V</text>
<text x="323.1" y="545.6">SYS_5V</text>
<text x="421.6" y="545.6">VC_BST</text>
<text x="531.6" y="545.6">BST_5V</text>
<text x="549.7" y="543.8">VC_BST</text>
<text x="57.3" y="550.8">FB_BST</text>
<text x="120.6" y="550.8">RC_COMP</text>
<text x="421.6" y="552.6">GND</text>
<text x="549.9" y="568.3">BST_5V</text>
<text x="19.8" y="656.8">SYS_5V</text>
<text x="49.8" y="656.8">SYS_5V</text>
<text x="95.6" y="656.8">SYS_V</text>
<text x="126.3" y="656.8">PG_N</text>
<text x="154" y="656.8">PG_STAT</text>
<text x="185" y="656.8">STAT_N</text>
<text x="215.6" y="656.8">SYS_V</text>
<text x="243.3" y="656.8">STAT_LED</text>
<text x="516.6" y="659.1">3V3_EXT</text>
<text x="401.6" y="661.6">SYS_5V</text>
<text x="401.6" y="668.6">SYS_5V</text>
<text x="516.6" y="666.1">SDA</text>
<text x="401.6" y="675.6">GND</text>
<text x="516.6" y="673.1">SCL</text>
<text x="96.3" y="681.3">PG_N</text>
<text x="124" y="681.3">PG_STAT</text>
<text x="183.5" y="681.3">STAT_3V3</text>
<text x="213.3" y="681.3">STAT_LED</text>
<text x="245" y="681.3">STAT_N</text>
<text x="401.6" y="682.6">GND</text>
<text x="516.6" y="680.1">STAT_3V3</text>
<text x="516.6" y="687.1">PG_STAT</text>
<text x="516.6" y="694.1">ALRT_N</text>
<text x="214.8" y="714.3">SYS_5V</text>
<text x="243.4" y="714.3">PWR_LED</text>
<text x="213.4" y="738.8">PWR_LED</text>
</g>
<g font-size="2.8" fill="#2c2c2a">
<text x="387.5" y="62.5">VBUS</text>
<text x="467.2" y="62.5">ILIM</text>
<text x="64.4" y="67.5">VBUS A4/A9</text>
<text x="182.5" y="67.5">IO1</text>
<text x="235.6" y="67.5">IO3</text>
<text x="387.5" y="69.5">PMID</text>
<text x="465.7" y="69.5">ICHG</text>
<text x="72.5" y="74.5">B4/B9</text>
<text x="182.5" y="74.5">IO2</text>
<text x="235.6" y="74.5">IO4</text>
<text x="387.5" y="76.5">BTST</text>
<text x="469" y="76.5">TS</text>
<text x="73.9" y="81.5">GND</text>
<text x="182.5" y="81.5">VBUS</text>
<text x="387.5" y="83.5">SW</text>
<text x="465.9" y="83.5">STAT</text>
<text x="74.5" y="88.5">CC1</text>
<text x="182.5" y="88.5">GND</text>
<text x="74.5" y="95.5">CC2</text>
<text x="387.5" y="90.5">SYS</text>
<text x="468.6" y="90.5">PG</text>
<text x="387.5" y="97.5">BAT</text>
<text x="468.7" y="97.5">CE</text>
<text x="68.3" y="102.5">D+ A6/B6</text>
<text x="387.5" y="104.5">GND</text>
<text x="464.6" y="104.5">REGN</text>
<text x="69" y="109.5">D- A7/B7</text>
<text x="469" y="111.5">D+</text>
<text x="469.7" y="118.5">D-</text>
<text x="266.7" y="212">Type-C 输入与保护</text>
<text x="570.8" y="212">充电与电源路径</text>
<text x="37.5" y="263">1 +</text>
<text x="112.5" y="263">VDD</text>
<text x="150.9" y="263">DO</text>
<text x="202.5" y="263">S1</text>
<text x="251.7" y="263">S2</text>
<text x="387.5" y="265.5">VDD</text>
<text x="456.9" y="265.5">SDA</text>
<text x="37.5" y="270">2 -</text>
<text x="112.5" y="270">VSS</text>
<text x="150.9" y="270">CO</text>
<text x="202.5" y="270">G1</text>
<text x="251.4" y="270">G2</text>
<text x="387.5" y="272.5">CELL</text>
<text x="457.2" y="272.5">SCL</text>
<text x="112.5" y="277">VM</text>
<text x="151" y="277">NC</text>
<text x="202.5" y="277">D1</text>
<text x="251.5" y="277">D2</text>
<text x="387.5" y="279.5">GND</text>
<text x="455.6" y="279.5">ALRT</text>
<text x="453.3" y="286.5">QSTRT</text>
<text x="273.5" y="410.1">电池一次保护</text>
<text x="581.8" y="410.1">电量计</text>
<text x="87.5" y="461.1">VIN</text>
<text x="173.1" y="461.1">SW</text>
<text x="342.5" y="458.6">ANODE</text>
<text x="405.3" y="458.6">GATE</text>
<text x="467.6" y="458.6">G</text>
<text x="520.6" y="458.6">D</text>
<text x="342.5" y="465.6">CATHODE</text>
<text x="408.7" y="465.6">VC</text>
<text x="520.7" y="465.6">S</text>
<text x="87.5" y="468.1">EN</text>
<text x="169.9" y="468.1">VOUT</text>
<text x="342.5" y="472.6">EN</text>
<text x="406.4" y="472.6">GND</text>
<text x="87.5" y="475.1">SS</text>
<text x="174" y="475.1">FB</text>
<text x="87.5" y="482.1">ILIM</text>
<text x="169.3" y="482.1">COMP</text>
<text x="87.5" y="489.1">MODE</text>
<text x="171.4" y="489.1">GND</text>
<text x="342.5" y="538.6">ANODE</text>
<text x="405.3" y="538.6">GATE</text>
<text x="467.6" y="538.6">G</text>
<text x="520.6" y="538.6">D</text>
<text x="342.5" y="545.6">CATHODE</text>
<text x="408.7" y="545.6">VC</text>
<text x="520.7" y="545.6">S</text>
<text x="342.5" y="552.6">EN</text>
<text x="406.4" y="552.6">GND</text>
<text x="280.4" y="608.1">升压 5V</text>
<text x="570.8" y="608.1">双路理想二极管</text>
<text x="506" y="659.1">1</text>
<text x="391" y="661.6">1</text>
<text x="391" y="668.6">2</text>
<text x="506" y="666.1">2</text>
<text x="391" y="675.6">3</text>
<text x="506" y="673.1">3</text>
<text x="391" y="682.6">4</text>
<text x="506" y="680.1">4</text>
<text x="506" y="687.1">5</text>
<text x="506" y="694.1">6</text>
<text x="276.3" y="806.1">输出与状态</text>
<text x="579.1" y="806.1">对外接线</text>
</g>
<g font-size="2.6" fill="#993c1d">
<text x="329" y="65.8">C1</text>
<text x="534.1" y="65.8">C4</text>
<text x="274" y="73.3">R1</text>
<text x="329" y="98.3">C2</text>
<text x="534.1" y="98.3">C5</text>
<text x="129" y="108.3">F1</text>
<text x="161.5" y="108.3">D1</text>
<text x="274" y="113.3">R2</text>
<text x="329" y="130.8">C3</text>
<text x="534.1" y="130.8">C6</text>
<text x="354" y="175.8">L1</text>
<text x="389" y="175.8">R3</text>
<text x="424.1" y="175.8">R4</text>
<text x="524.1" y="276.3">R8</text>
<text x="554.1" y="293.8">R10</text>
<text x="339" y="296.3">C8</text>
<text x="86.5" y="306.3">F2</text>
<text x="524.1" y="311.3">R9</text>
<text x="34" y="338.8">R5</text>
<text x="64" y="338.8">C7</text>
<text x="94" y="338.8">R6</text>
<text x="124" y="338.8">R7</text>
<text x="154" y="338.8">NTC1</text>
<text x="559.1" y="474.3">C13</text>
<text x="34" y="481.8">L2</text>
<text x="229" y="481.8">C9</text>
<text x="256.5" y="481.8">C10</text>
<text x="284" y="481.8">C11</text>
<text x="34" y="536.8">R11</text>
<text x="66.5" y="536.8">R12</text>
<text x="99" y="536.8">R13</text>
<text x="131.5" y="536.8">R14</text>
<text x="164" y="536.8">C12</text>
<text x="559.1" y="554.3">C14</text>
<text x="29" y="667.3">D2</text>
<text x="59" y="667.3">C15</text>
<text x="104" y="667.3">R15</text>
<text x="134" y="667.3">R16</text>
<text x="164" y="667.3">R17</text>
<text x="194" y="667.3">R18</text>
<text x="224" y="667.3">R19</text>
<text x="254" y="667.3">LED1</text>
<text x="224" y="724.8">R20</text>
<text x="254" y="724.8">LED2</text>
<text x="335.1" y="773.1">TP1</text>
<text x="365.1" y="773.1">TP2</text>
<text x="395.1" y="773.1">TP3</text>
<text x="425.1" y="773.1">TP4</text>
<text x="455.1" y="773.1">TP5</text>
<text x="485.2" y="773.1">TP6</text>
</g>
<g font-size="2.6" fill="#633806">
<text x="23" y="147">CC1/CC2 各 5.1k 下拉 = 纯受电端(UFP)，向充电器声明 5V/3A；不做 PD 诱骗。</text>
<text x="23" y="151.5">D+/D- 同时接到 U2 的 D+/D-，让 BQ25606 做 BC1.2 识别，否则会按 USB100（500mA）限流。</text>
<text x="458.1" y="154.5">R3 设输入限流 1.5A、R4 设充电电流 1.0A，实际取值按手册公式复核后定稿。</text>
<text x="23" y="156">F1 为一次性熔断（3A）</text>
<text x="49.7" y="156">，D1 为浪涌钳位，U1 保护 CC 与数据脚。</text>
<text x="458.1" y="159">SYS 是路径管理输出：插电时由 USB 供电，同时给电池充电；拔电时由电池经 BATFET 接管。</text>
<text x="458.1" y="163.5">TS 接 NTC 分压（见 P3）</text>
<text x="487.4" y="163.5">，&lt;0C 或 &gt;45C 自 动停充。</text>
<text x="23" y="177">禁止：本口 不对外输出 5V。板载 Type-C 只做充电输入。</text>
<text x="178" y="332.5">FET 在低边：BAT_C_N -&gt; Q1 -&gt; GND，U3.VSS 接 BAT_C_N，VM 经 2k 到 GND。</text>
<text x="388" y="335">SDA/SCL/ALRT 的上拉统一接到 J3-5/6 的 +3V3（只取 uA 级电流，绝不从此脚取电）</text>
<text x="486.6" y="335">。</text>
<text x="178" y="337">过充 4.30V / 过放 2.80V / 过流 8~12A / 短路 &lt;1ms。</text>
<text x="178" y="341.5">F2 为第二层保护，防止 FET 击穿后电池直接短路。</text>
<text x="388" y="339.5">MAX17048 的 VIH = 0.7 x VDD：满电 4.2V 时阈值 2.94V，上拉到 3.3V 余量 0.36V，可用但需实测波形。</text>
<text x="388" y="344">QSTRT 接地 = 上电即快速预测 SOC。ALRT 用于通知 P4 低电量关机。</text>
<text x="410.6" y="500.6">两路输出到同一节点 SYS_5V，谁高谁导通，另一边反向截止。</text>
<text x="410.6" y="505.1">Q2/Q3 用 NCE3080K（30V/80A/4mR）</text>
<text x="455.8" y="505.1">，对 2.5A 严重富余，但压降只有 10mV 级且不需散热。</text>
<text x="203" y="530.6">EN 直接接 U2 的 /PG：USB 在场 -&gt; /PG 拉低 -&gt; 升压停；拔掉 -&gt; 上拉 -&gt; 升压启动。</text>
<text x="203" y="535.1">R11 设输入限流约 4A，兼作输出短路的 OCP；打嗝式恢复。</text>
<text x="203" y="539.6">R12/R13 分压把输出定在 5.0V；C9 必须靠近 VIN 脚，C10 靠近 VOUT 脚。</text>
<text x="333" y="720.1">J5-1/2 -&gt; J4-1/2 (VIN_5V, 双线并联降低压降) J5-3/4 -&gt; J4-3/4 (GND)</text>
<text x="333" y="724.6">J6-1 -&gt; J4-5/6 (+3V3, 只取 I2C 上拉的 uA 级电流, 丝印标『禁止取电』</text>
<text x="413.4" y="724.6">)</text>
<text x="333" y="729.1">J6-2 -&gt; J4-31 (GPIO20 SDA) J6-3 -&gt; J4-32 (GPIO21 SCL)</text>
<text x="333" y="733.6">J6-4 -&gt; J4-33 (GPIO22 STAT) J6-5 -&gt; J4-34 (GPIO23 PG) J6-6 -&gt; J4-19 (GPIO2 ALRT)</text>
<text x="28" y="743.6">PG_N 是 4.4V 电平，进 P4 前必须过 R16/R17 分压到 3.0V 左右，绝不能直连。</text>
<text x="28" y="748.1">STAT_N 被 LED 抬到约 3.1V，进 P4 前串 R18（1k）</text>
<text x="89" y="748.1">。</text>
<text x="28" y="752.6">C15 用低矮型（&lt;=3.2mm）</text>
<text x="59.1" y="752.6">，不用 7.7mm 高电解 —— 堆叠高度不允许。</text>
<text x="333" y="753.6">为什么用线束而不用排母直接堆叠: 开发板两排 2x17 排针的横向间距无法从公开资料确证,</text>
<text x="333" y="758.1">堆叠一旦偏 1.27mm 就插不进去。线束方案只依赖 4 个安装孔(46.15 x 66.16), 100% 可装配。</text>
<text x="333" y="762.6">若后续拿到底板 STEP 并确认排针坐标, 可改回排母直插(板框不变)。</text>
</g>
<g font-size="2.6" fill="#5f5e5a">
<text x="10" y="216.5">原理图 · 第 1 页 · 5V 受电 · CC 5.1k · ESD · 3A 保险丝</text>
<text x="310" y="216.5">原理图 · 第 2 页 · BQ25606 · 1A · Power Path</text>
<text x="10" y="414.6">原理图 · 第 3 页 · S-8261 + 8205A 低边双 FET</text>
<text x="310" y="414.6">原理图 · 第 4 页 · MAX17048 · I2C</text>
<text x="10" y="612.6">原理图 · 第 5 页 · TPS61088 · 5.0V/2.5A</text>
<text x="310" y="612.6">原理图 · 第 6 页 · LM74700-Q1 防反灌</text>
<text x="10" y="810.6">原理图 · 第 7 页 · TVS · 储能 · 电平适配 · 指示灯</text>
<text x="310" y="810.6">原理图 · 第 8 页 · J5 电源 / J6 信号 -&gt; 开发板 J4</text>
</g>
<g font-size="2.5" fill="#a8a8a0">
<text x="249" y="67.5">NC</text>
<text x="249" y="74.5">NC</text>
<text x="164" y="277">NC</text>
<text x="329.9" y="472.6">NC</text>
<text x="329.9" y="552.6">NC</text>
</g>
<g font-size="2.5" fill="#5f5e5a">
<text x="329" y="69">10uF x2</text>
<text x="534.1" y="69">10uF x2</text>
<text x="274" y="76.5">5.1k</text>
<text x="322.3" y="82.3">GND</text>
<text x="527.3" y="82.3">GND</text>
<text x="267.3" y="89.8">GND</text>
<text x="329" y="101.5">10uF x2</text>
<text x="534.1" y="101.5">4.7uF</text>
<text x="129" y="111.5">3A 慢断</text>
<text x="161.5" y="111.5">SMBJ5.0A</text>
<text x="274" y="116.5">5.1k</text>
<text x="322.3" y="114.8">GND</text>
<text x="527.3" y="114.8">GND</text>
<text x="154.7" y="124.8">GND</text>
<text x="267.3" y="129.8">GND</text>
<text x="329" y="134">100nF</text>
<text x="534.1" y="134">10uF</text>
<text x="527.3" y="147.3">GND</text>
<text x="354" y="179">1.5uH</text>
<text x="389" y="179">22k</text>
<text x="424.1" y="179">1.2k</text>
<text x="382.3" y="192.3">GND</text>
<text x="417.3" y="192.3">GND</text>
<text x="259.2" y="216.5">A3 · 2026-11-21 · Sheet 1/8</text>
<text x="559.3" y="216.5">A3 · 2026-11-21 · Sheet 2/8</text>
<text x="524.1" y="279.5">10k</text>
<text x="339" y="299.5">1uF</text>
<text x="554.1" y="297">100k</text>
<text x="86.5" y="309.5">5A 慢断</text>
<text x="332.3" y="312.8">GND</text>
<text x="524.1" y="314.5">10k</text>
<text x="34" y="342">100R</text>
<text x="64" y="342">100nF</text>
<text x="94" y="342">2k</text>
<text x="124" y="342">10k</text>
<text x="154" y="342">10k B3950</text>
<text x="87.2" y="355.3">GND</text>
<text x="147.2" y="355.3">GND</text>
<text x="259.2" y="414.6">A3 · 2026-11-21 · Sheet 3/8</text>
<text x="559.3" y="414.6">A3 · 2026-11-21 · Sheet 4/8</text>
<text x="559.1" y="477.6">100nF</text>
<text x="34" y="485.1">4.7uH/9A</text>
<text x="229" y="485.1">10uF x3</text>
<text x="256.5" y="485.1">22uF x2</text>
<text x="284" y="485.1">100nF</text>
<text x="222.2" y="498.3">GND</text>
<text x="249.7" y="498.3">GND</text>
<text x="277.3" y="498.3">GND</text>
<text x="34" y="540.1">120k</text>
<text x="66.5" y="540.1">910k</text>
<text x="99" y="540.1">100k</text>
<text x="131.5" y="540.1">20k</text>
<text x="164" y="540.1">10nF</text>
<text x="27.2" y="553.3">GND</text>
<text x="92.2" y="553.3">GND</text>
<text x="157.2" y="553.3">GND</text>
<text x="559.1" y="557.6">100nF</text>
<text x="259.2" y="612.6">A3 · 2026-11-21 · Sheet 5/8</text>
<text x="559.3" y="612.6">A3 · 2026-11-21 · Sheet 6/8</text>
<text x="29" y="670.6">SMBJ5.0A</text>
<text x="59" y="670.6">100uF x2</text>
<text x="104" y="670.6">100k</text>
<text x="134" y="670.6">100k</text>
<text x="164" y="670.6">220k</text>
<text x="194" y="670.6">1k</text>
<text x="224" y="670.6">1k</text>
<text x="254" y="670.6">红</text>
<text x="22.2" y="683.8">GND</text>
<text x="52.2" y="683.8">GND</text>
<text x="157.2" y="683.8">GND</text>
<text x="224" y="728.1">1k</text>
<text x="254" y="728.1">绿</text>
<text x="247.2" y="741.3">GND</text>
<text x="259.2" y="810.6">A3 · 2026-11-21 · Sheet 7/8</text>
<text x="559.3" y="810.6">A3 · 2026-11-21 · Sheet 8/8</text>
</g>
<g font-size="2.5" fill="#185fa5">
<text x="332.2" y="784.6">VBUS_IN</text>
<text x="363.5" y="784.6">SYS_V</text>
<text x="393.7" y="784.6">BAT_P</text>
<text x="422.9" y="784.6">BST_5V</text>
<text x="452.8" y="784.6">SYS_5V</text>
<text x="484.8" y="784.6">GND</text>
</g>
</svg>
